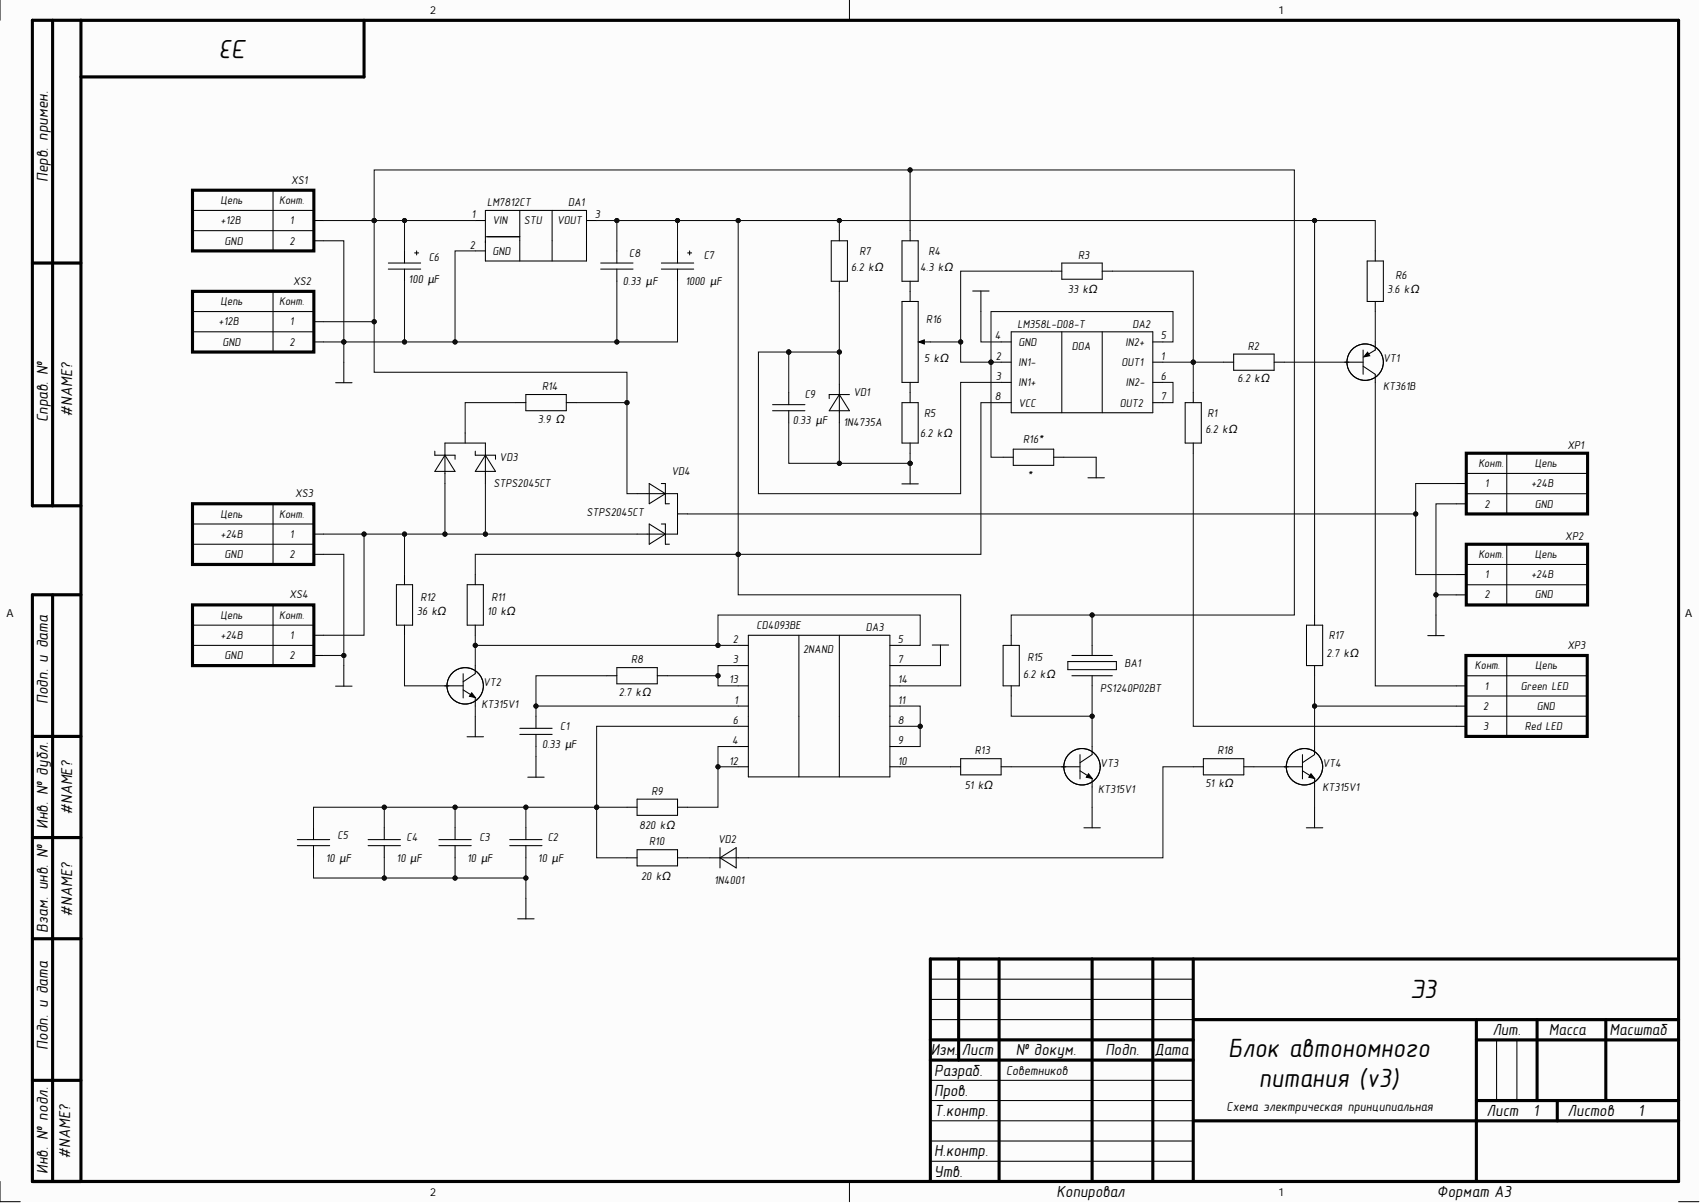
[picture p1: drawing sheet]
<svg xmlns="http://www.w3.org/2000/svg" width="420mm" height="297mm" viewBox="0 0 420 297" stroke-linecap="round" stroke-linejoin="round" font-family="sans-serif">
<g fill="#fcfcfc">
<path d="M0 0h419.5v296.7h-419.5z" fill-rule="evenodd"/>
<path d="M5 5h409.5v286.7h-409.5z" fill-rule="evenodd"/>
</g>
<path d="M0 0v5M209.8 0v5M0 291.7v5h5M209.8 291.7v5M414.5 296.7h5" fill="none" stroke="#000" stroke-width=".25"/>
<g fill="none" stroke="#000" stroke-width=".77">
<path d="M13 5v119.9M20 5v286.7M89.9 5v14h-69.9M47.5 47h30v15h-30zM8 64.9h12M47.5 71.9h30v15h-30zM362.1 111.9h29.9v15h-29.9zM20 124.9h-12v-119.9h406.5v286.7h-406.5v-144.8h12M47.5 124.4h30v15h-30zM362.1 134.4h29.9v15h-29.9zM13 146.9v144.8M47.5 149.4h30v14.9h-30z"/>
<path d="M362 161.9h30v19.9h-30zM8 181.8h12M8 206.8h12M8 231.8h12M229.7 236.8h184.8M229.7 236.8v54.9M236.7 236.8v25M246.7 236.8v54.9M269.7 236.8v54.9M284.7 236.8v54.9M294.7 236.8v54.9M229.7 256.8h65"/>
<path d="M294.7 251.8h119.8M364.6 256.8h49.9M364.6 251.8v39.9M379.6 251.8v19.9M396.5 251.8v19.9M8 266.8h12M229.7 261.8h65M294.7 276.8h119.8M364.6 271.7h49.9M384.6 271.7v5.1"/>
</g>
<g fill="none" stroke="#000" stroke-width=".26">
<path d="M47.5 57h30M47.5 52h30M67.4 47v15M77.4 54.5h2.5M77.4 59.5h2.5M47.5 76.9h30M67.4 71.9v15M77.4 79.4h2.5M47.5 81.9h30M77.4 84.4h2.5M82.9 94.5h4M84.9 89.4v5.1"/>
<path d="M222.7 119.5h4.1M224.7 114.4v5.1M359.6 119.4h2.5M362.1 116.9h29.9M372.1 111.9v15M47.5 134.4h30M47.5 129.4h30M67.4 124.4v15M77.4 131.9h2.5M77.4 136.9h2.5M359.6 124.4h2.5M362.1 121.9h29.9"/>
<path d="M362.1 139.4h29.9M372.1 134.4v15M47.5 159.4h30M47.5 154.4h30M67.4 149.4v14.9M77.4 156.9h2.5M230.2 159.3h4.1M232.2 159.3v5M359.6 141.9h2.5M359.6 146.9h2.5M362.1 144.4h29.9M77.4 161.9h2.5"/>
<path d="M82.9 169.4h4M84.9 164.3v5.1M117.4 176.8v5.1M359.6 169.4h2.5M359.6 174.3h2.5M359.6 179.3h2.5M362 171.9h30M362 166.9h30M362 176.8h30M372.1 161.9v19.9M115.3 181.9h4.1M130.3 191.9h4.1"/>
<path d="M132.4 186.8v5.1M127.8 226.9h4.1M129.9 221.8v5.1M229.7 251.8h65M229.7 246.8h65M229.7 241.8h65M369.6 256.8v14.9M374.6 256.8v14.9M229.7 276.7h65M229.7 271.7h65M229.7 266.8h65M229.7 286.7h65"/>
<path d="M229.7 281.7h65"/>
</g>
<circle cx="224.7" cy="114.4" r=".51" fill="#0e0e0e"/>
<circle cx="224.7" cy="114.4" r=".51" fill="none" stroke="#0e0e0e" stroke-width=".25"/>
<g fill="none" stroke="#000" stroke-width=".26">
<path d="M117.4 54.5h2.5M119.9 52h24.9v12.4h-24.9zM119.9 58.5h8.5M128.4 52v12.4M136.3 52v12.4M144.8 54.5h2.5M205.3 59.5h4v9.9h-4zM207.3 57v2.5M222.7 59.5h4v9.9h-4zM224.7 57v2.5M95.9 66.4h8M95.9 64.9h8"/>
<path d="M99.9 62v2.9M99.9 66.4v3M102.4 62.4h1M102.9 62v.9M117.4 62h2.5M148.3 66.4h8M148.3 64.9h8M152.3 62v2.9M152.3 66.4v3M163.3 66.4h8M163.3 64.9h8M167.3 62v2.9"/>
<path d="M167.3 66.4v3M169.8 62.4h1M170.3 62v.9M207.3 69.4v2.5M222.7 74.4h4v20h-4zM224.7 69.4v5M240.2 71.9h4.1M242.2 71.9v5M259.7 67h2.5M262.2 65h10v3.9h-10zM272.2 67h2.5M337.6 64.4h4v10h-4z"/>
<path d="M339.6 62v2.4M339.6 74.4v2.5M127.4 99.4h2.5M129.9 97.4h9.9v4h-9.9zM139.8 99.4h2.5M190.8 99.9h8M194.8 96.9v3M207.3 94.9v9.5M207.3 97.4l2.5 4h-5zM209.8 97.4h-5v1M222.7 99.4h4v10h-4zM224.7 94.4v5"/>
<path d="M226.9 84.4l1.4-.5v1zM227.2 84.4h2.5M247.2 94.4h2.5M247.2 84.4h2.5M247.2 89.4h2.5M247.2 99.4h2.5M249.7 81.9h35v20h-35zM262.2 81.9v20M272.2 81.9v20M284.7 94.4h2.5M284.7 84.4h2.5M284.7 89.4h2.5"/>
<path d="M284.7 99.4h2.5M292.7 99.4h4v10h-4zM294.7 96.9v2.5M302.2 89.4h2.4M304.6 87.4h10v4h-10zM314.6 89.4h2.5M332.1 89.4h4.5M336.6 90.4l3 2v2M336.6 86.4v6M337.7 87l.5 .8-1.4 .3zM339.6 84.4v2l-2.5 1.5M107.4 111.4v1h5v1"/>
<path d="M109.9 119.4v-10h10v10M109.9 112.4l2.5 4h-5zM114.9 106.9v2.5M117.4 111.4v1h5v1M119.9 112.4l2.5 4h-5zM160.3 119.4l4 2.5-4 2.5zM163.3 119.4h1v5h1M190.8 101.4h8M194.8 101.4v3M224.7 109.4v2.5M247.7 112.9h2.5M250.2 110.9h10v4h-10z"/>
<path d="M260.2 112.9h2.5M268.7 118h4M270.7 112.9v5.1M294.7 109.4v2.5M157.3 121.9h10v10h-10M160.3 129.4l4 2.5-4 2.5zM163.3 129.4h1v5h1M167.3 126.9h2.5M97.9 144.4h4v10h-4zM99.9 141.9v2.5M99.9 154.4v2.5M115.4 144.4h4v10h-4z"/>
<path d="M117.4 141.9v2.5M117.4 154.4v2.5M182.3 159.4h2.5M184.8 156.9h35v34.9h-35zM197.3 156.9v34.9M207.3 156.9v34.9M219.8 159.4h2.4M247.7 159.4h4v9.9h-4zM249.7 156.9v2.5M269.7 159.4v2.5M322.6 154.4h4v9.9h-4zM324.6 151.9v2.5"/>
<path d="M352.6 156.9h4M354.6 151.9v5M109.9 169.3h4.5M114.4 166.3v6M114.4 170.3l2.7 1.7M116.5 171.1l.9 1.1-1.5-.3zM117.4 164.3v2l-3 2M117.4 172.3v2M128.4 179.8h8M132.4 176.8v3M149.8 166.8h2.5M152.3 164.8h10v4h-10z"/>
<path d="M162.3 166.8h2.5M182.3 179.3h2.5M182.3 164.3h2.5M182.3 174.3h2.5M182.3 169.3h2.5M219.8 179.3h2.4M219.8 164.3h2.4M219.8 174.3h2.4M219.8 169.3h2.4M249.7 169.3v2.5M263.7 163.4h12v2h-12zM264.7 161.9h10"/>
<path d="M264.7 166.9h10M269.7 166.9v2.4M324.6 164.3v2.6M128.4 181.3h8M132.4 181.3v3M154.8 199.3h2.5M157.3 197.3h10v4h-10zM167.3 199.3h2.5M182.3 184.3h2.5M182.3 189.3h2.5M219.8 184.3h2.4M219.8 189.3h2.4"/>
<path d="M234.7 189.3h2.5M237.2 187.3h10v4h-10zM247.2 189.3h2.5M262.2 189.3h4.5M266.7 186.3v6M266.7 190.3l2.7 1.7M268.8 191.1l.9 1.1-1.4-.3zM269.7 184.3v2l-3 2M269.7 192.3v2M269.7 199.3v5.1M294.7 189.3h2.5M297.2 187.3h10v4h-10z"/>
<path d="M307.2 189.3h2.4M317.1 189.3h4.5M321.6 186.3v6M321.6 190.3l2.7 1.7M323.7 191.1l.9 1.1-1.4-.3zM324.6 184.3v2l-3 2M324.6 192.3v2M324.6 199.3v5.1M73.4 208.8h8M73.4 207.3h8M77.4 204.3v3M77.4 208.8v3"/>
<path d="M90.9 208.8h8M90.9 207.3h8M94.9 204.3v3M94.9 208.8v3M108.4 208.8h8M108.4 207.3h8M112.4 204.3v3M112.4 208.8v3M125.9 208.8h7.9M125.9 207.3h7.9M129.9 204.3v3M129.9 208.8v3"/>
<path d="M154.8 211.8h2.5M157.3 209.8h10v4h-10zM167.3 211.8h2.5M175.3 211.8h9.5M177.8 211.8l4-2.5v5zM177.8 209.3v5M267.7 204.4h4M322.6 204.4h4.1"/>
<circle cx="337.1" cy="89.4" r="4.5"/>
<circle cx="114.9" cy="169.3" r="4.5"/>
<circle cx="267.2" cy="189.3" r="4.5"/>
<circle cx="322.1" cy="189.3" r="4.5"/>
</g>
<path d="M226.9 84.4l1.4-.5v1zM337.7 87l.5 .8-1.4 .3zM116.5 171.1l.9 1.1-1.5-.3zM268.8 191.1l.9 1.1-1.4-.3zM323.7 191.1l.9 1.1-1.4-.3z" fill="#000"/>
<path d="M79.9 84.4h5" fill="none" stroke="#0e0e0e" stroke-width=".26"/>
<circle cx="84.9" cy="84.4" r=".51" fill="#0e0e0e"/>
<circle cx="84.9" cy="84.4" r=".51" fill="none" stroke="#0e0e0e" stroke-width=".25"/>
<path d="M79.9 54.5h12.5v24.9h-12.5" fill="none" stroke="#0e0e0e" stroke-width=".26"/>
<circle cx="92.4" cy="79.4" r=".51" fill="#0e0e0e"/>
<circle cx="92.4" cy="79.4" r=".51" fill="none" stroke="#0e0e0e" stroke-width=".25"/>
<circle cx="92.4" cy="54.5" r=".51" fill="#0e0e0e"/>
<circle cx="92.4" cy="54.5" r=".51" fill="none" stroke="#0e0e0e" stroke-width=".25"/>
<path d="M147.3 54.5h5v7.5" fill="none" stroke="#0e0e0e" stroke-width=".26"/>
<circle cx="152.3" cy="54.5" r=".51" fill="#0e0e0e"/>
<circle cx="152.3" cy="54.5" r=".51" fill="none" stroke="#0e0e0e" stroke-width=".25"/>
<path d="M79.9 161.9h5" fill="none" stroke="#0e0e0e" stroke-width=".26"/>
<circle cx="84.9" cy="161.9" r=".51" fill="#0e0e0e"/>
<circle cx="84.9" cy="161.9" r=".51" fill="none" stroke="#0e0e0e" stroke-width=".25"/>
<path d="M79.9 131.9h10v25h-10" fill="none" stroke="#0e0e0e" stroke-width=".26"/>
<circle cx="89.9" cy="131.9" r=".51" fill="#0e0e0e"/>
<circle cx="89.9" cy="131.9" r=".51" fill="none" stroke="#0e0e0e" stroke-width=".25"/>
<path d="M167.3 54.5h15v82.4h-64.9v5M99.9 156.9v12.4h10" fill="none" stroke="#0e0e0e" stroke-width=".26"/>
<circle cx="167.3" cy="54.5" r=".51" fill="#0e0e0e"/>
<circle cx="167.3" cy="54.5" r=".51" fill="none" stroke="#0e0e0e" stroke-width=".25"/>
<circle cx="182.3" cy="54.5" r=".51" fill="#0e0e0e"/>
<circle cx="182.3" cy="54.5" r=".51" fill="none" stroke="#0e0e0e" stroke-width=".25"/>
<circle cx="182.3" cy="136.9" r=".51" fill="#0e0e0e"/>
<circle cx="182.3" cy="136.9" r=".51" fill="none" stroke="#0e0e0e" stroke-width=".25"/>
<path d="M152.3 69.4v15" fill="none" stroke="#0e0e0e" stroke-width=".26"/>
<circle cx="152.3" cy="84.4" r=".51" fill="#0e0e0e"/>
<circle cx="152.3" cy="84.4" r=".51" fill="none" stroke="#0e0e0e" stroke-width=".25"/>
<path d="M152.3 54.5h15v7.5" fill="none" stroke="#0e0e0e" stroke-width=".26"/>
<circle cx="152.3" cy="54.5" r=".51" fill="#0e0e0e"/>
<circle cx="152.3" cy="54.5" r=".51" fill="none" stroke="#0e0e0e" stroke-width=".25"/>
<circle cx="167.3" cy="54.5" r=".51" fill="#0e0e0e"/>
<circle cx="167.3" cy="54.5" r=".51" fill="none" stroke="#0e0e0e" stroke-width=".25"/>
<path d="M177.3 159.4v-7.5h49.9v7.5h-5M117.4 174.3v2.5" fill="none" stroke="#0e0e0e" stroke-width=".26"/>
<circle cx="177.3" cy="159.4" r=".51" fill="#0e0e0e"/>
<circle cx="177.3" cy="159.4" r=".51" fill="none" stroke="#0e0e0e" stroke-width=".25"/>
<path d="M132.4 174.3h49.9" fill="none" stroke="#0e0e0e" stroke-width=".26"/>
<circle cx="132.4" cy="174.3" r=".51" fill="#0e0e0e"/>
<circle cx="132.4" cy="174.3" r=".51" fill="none" stroke="#0e0e0e" stroke-width=".25"/>
<path d="M164.8 166.9h12.5" fill="none" stroke="#0e0e0e" stroke-width=".26"/>
<circle cx="177.3" cy="166.9" r=".51" fill="#0e0e0e"/>
<circle cx="177.3" cy="166.9" r=".51" fill="none" stroke="#0e0e0e" stroke-width=".25"/>
<path d="M222.2 174.3h5v5h-5M169.8 211.8h5.5" fill="none" stroke="#0e0e0e" stroke-width=".26"/>
<circle cx="227.2" cy="179.3" r=".51" fill="#0e0e0e"/>
<circle cx="227.2" cy="179.3" r=".51" fill="none" stroke="#0e0e0e" stroke-width=".25"/>
<path d="M227.2 179.3v5h-5" fill="none" stroke="#0e0e0e" stroke-width=".26"/>
<circle cx="227.2" cy="179.3" r=".51" fill="#0e0e0e"/>
<circle cx="227.2" cy="179.3" r=".51" fill="none" stroke="#0e0e0e" stroke-width=".25"/>
<path d="M249.7 171.8v5h20M222.2 189.3h12.5M249.7 189.3h12.5" fill="none" stroke="#0e0e0e" stroke-width=".26"/>
<circle cx="269.7" cy="176.8" r=".51" fill="#0e0e0e"/>
<circle cx="269.7" cy="176.8" r=".51" fill="none" stroke="#0e0e0e" stroke-width=".25"/>
<path d="M249.7 156.9v-5h20v7.5" fill="none" stroke="#0e0e0e" stroke-width=".26"/>
<circle cx="269.7" cy="151.9" r=".51" fill="#0e0e0e"/>
<circle cx="269.7" cy="151.9" r=".51" fill="none" stroke="#0e0e0e" stroke-width=".25"/>
<path d="M182.3 54.5h25v2.5" fill="none" stroke="#0e0e0e" stroke-width=".26"/>
<circle cx="182.3" cy="54.5" r=".51" fill="#0e0e0e"/>
<circle cx="182.3" cy="54.5" r=".51" fill="none" stroke="#0e0e0e" stroke-width=".25"/>
<circle cx="207.3" cy="54.5" r=".51" fill="#0e0e0e"/>
<circle cx="207.3" cy="54.5" r=".51" fill="none" stroke="#0e0e0e" stroke-width=".25"/>
<path d="M92.4 54.5v-12.5h132.3v15" fill="none" stroke="#0e0e0e" stroke-width=".26"/>
<circle cx="92.4" cy="54.5" r=".51" fill="#0e0e0e"/>
<circle cx="92.4" cy="54.5" r=".51" fill="none" stroke="#0e0e0e" stroke-width=".25"/>
<circle cx="224.7" cy="42" r=".51" fill="#0e0e0e"/>
<circle cx="224.7" cy="42" r=".51" fill="none" stroke="#0e0e0e" stroke-width=".25"/>
<path d="M242.2 76.9v7.5h5M207.3 86.9v8" fill="none" stroke="#0e0e0e" stroke-width=".26"/>
<circle cx="207.3" cy="86.9" r=".51" fill="#0e0e0e"/>
<circle cx="207.3" cy="86.9" r=".51" fill="none" stroke="#0e0e0e" stroke-width=".25"/>
<path d="M247.2 99.4h-5v37.5h-59.9" fill="none" stroke="#0e0e0e" stroke-width=".26"/>
<circle cx="182.3" cy="136.9" r=".51" fill="#0e0e0e"/>
<circle cx="182.3" cy="136.9" r=".51" fill="none" stroke="#0e0e0e" stroke-width=".25"/>
<path d="M194.8 86.9h-7.5v35h49.9v-27.5h10" fill="none" stroke="#0e0e0e" stroke-width=".26"/>
<circle cx="194.8" cy="86.9" r=".51" fill="#0e0e0e"/>
<circle cx="194.8" cy="86.9" r=".51" fill="none" stroke="#0e0e0e" stroke-width=".25"/>
<path d="M317.1 89.4h15M339.6 94.4v75h20M79.9 136.9h5v27.4M269.7 194.3v5M294.7 189.3h-7.5v22.5h-102.4M309.6 189.3h7.5M324.6 194.3v5" fill="none" stroke="#0e0e0e" stroke-width=".26"/>
<circle cx="84.9" cy="161.9" r=".51" fill="#0e0e0e"/>
<circle cx="84.9" cy="161.9" r=".51" fill="none" stroke="#0e0e0e" stroke-width=".25"/>
<path d="M79.9 59.5h5v29.9" fill="none" stroke="#0e0e0e" stroke-width=".26"/>
<circle cx="84.9" cy="84.4" r=".51" fill="#0e0e0e"/>
<circle cx="84.9" cy="84.4" r=".51" fill="none" stroke="#0e0e0e" stroke-width=".25"/>
<path d="M167.3 69.4v15h-54.9" fill="none" stroke="#0e0e0e" stroke-width=".26"/>
<circle cx="152.3" cy="84.4" r=".51" fill="#0e0e0e"/>
<circle cx="152.3" cy="84.4" r=".51" fill="none" stroke="#0e0e0e" stroke-width=".25"/>
<circle cx="112.4" cy="84.4" r=".51" fill="#0e0e0e"/>
<circle cx="112.4" cy="84.4" r=".51" fill="none" stroke="#0e0e0e" stroke-width=".25"/>
<path d="M117.4 159.4h64.9" fill="none" stroke="#0e0e0e" stroke-width=".26"/>
<circle cx="177.3" cy="159.4" r=".51" fill="#0e0e0e"/>
<circle cx="177.3" cy="159.4" r=".51" fill="none" stroke="#0e0e0e" stroke-width=".25"/>
<circle cx="117.4" cy="159.4" r=".51" fill="#0e0e0e"/>
<circle cx="117.4" cy="159.4" r=".51" fill="none" stroke="#0e0e0e" stroke-width=".25"/>
<path d="M149.8 166.9h-17.4v9.9" fill="none" stroke="#0e0e0e" stroke-width=".26"/>
<circle cx="132.4" cy="174.3" r=".51" fill="#0e0e0e"/>
<circle cx="132.4" cy="174.3" r=".51" fill="none" stroke="#0e0e0e" stroke-width=".25"/>
<path d="M182.3 164.3h-5v5h5" fill="none" stroke="#0e0e0e" stroke-width=".26"/>
<circle cx="177.3" cy="166.9" r=".51" fill="#0e0e0e"/>
<circle cx="177.3" cy="166.9" r=".51" fill="none" stroke="#0e0e0e" stroke-width=".25"/>
<path d="M117.4 156.9v7.4" fill="none" stroke="#0e0e0e" stroke-width=".26"/>
<circle cx="117.4" cy="159.4" r=".51" fill="#0e0e0e"/>
<circle cx="117.4" cy="159.4" r=".51" fill="none" stroke="#0e0e0e" stroke-width=".25"/>
<path d="M207.3 54.5h117.3v97.4" fill="none" stroke="#0e0e0e" stroke-width=".26"/>
<circle cx="207.3" cy="54.5" r=".51" fill="#0e0e0e"/>
<circle cx="207.3" cy="54.5" r=".51" fill="none" stroke="#0e0e0e" stroke-width=".25"/>
<circle cx="324.6" cy="54.5" r=".51" fill="#0e0e0e"/>
<circle cx="324.6" cy="54.5" r=".51" fill="none" stroke="#0e0e0e" stroke-width=".25"/>
<path d="M224.7 42h94.9v109.9h-49.9" fill="none" stroke="#0e0e0e" stroke-width=".26"/>
<circle cx="269.7" cy="151.9" r=".51" fill="#0e0e0e"/>
<circle cx="269.7" cy="151.9" r=".51" fill="none" stroke="#0e0e0e" stroke-width=".25"/>
<circle cx="224.7" cy="42" r=".51" fill="#0e0e0e"/>
<circle cx="224.7" cy="42" r=".51" fill="none" stroke="#0e0e0e" stroke-width=".25"/>
<path d="M324.6 174.3h35" fill="none" stroke="#0e0e0e" stroke-width=".26"/>
<circle cx="324.6" cy="174.3" r=".51" fill="#0e0e0e"/>
<circle cx="324.6" cy="174.3" r=".51" fill="none" stroke="#0e0e0e" stroke-width=".25"/>
<path d="M324.6 54.5h15v7.5" fill="none" stroke="#0e0e0e" stroke-width=".26"/>
<circle cx="324.6" cy="54.5" r=".51" fill="#0e0e0e"/>
<circle cx="324.6" cy="54.5" r=".51" fill="none" stroke="#0e0e0e" stroke-width=".25"/>
<path d="M339.6 76.9v7.5M287.2 89.4h7.5M294.7 111.9v67.4h64.9" fill="none" stroke="#0e0e0e" stroke-width=".26"/>
<circle cx="294.7" cy="89.4" r=".51" fill="#0e0e0e"/>
<circle cx="294.7" cy="89.4" r=".51" fill="none" stroke="#0e0e0e" stroke-width=".25"/>
<path d="M274.7 67h20v22.4" fill="none" stroke="#0e0e0e" stroke-width=".26"/>
<circle cx="294.7" cy="89.4" r=".51" fill="#0e0e0e"/>
<circle cx="294.7" cy="89.4" r=".51" fill="none" stroke="#0e0e0e" stroke-width=".25"/>
<path d="M302.2 89.4h-7.5v7.5" fill="none" stroke="#0e0e0e" stroke-width=".26"/>
<circle cx="294.7" cy="89.4" r=".51" fill="#0e0e0e"/>
<circle cx="294.7" cy="89.4" r=".51" fill="none" stroke="#0e0e0e" stroke-width=".25"/>
<path d="M359.6 124.4h-5v22.5h5" fill="none" stroke="#0e0e0e" stroke-width=".26"/>
<circle cx="354.6" cy="146.9" r=".51" fill="#0e0e0e"/>
<circle cx="354.6" cy="146.9" r=".51" fill="none" stroke="#0e0e0e" stroke-width=".25"/>
<path d="M354.6 146.9v5" fill="none" stroke="#0e0e0e" stroke-width=".26"/>
<circle cx="354.6" cy="146.9" r=".51" fill="#0e0e0e"/>
<circle cx="354.6" cy="146.9" r=".51" fill="none" stroke="#0e0e0e" stroke-width=".25"/>
<path d="M169.8 126.9h179.8" fill="none" stroke="#0e0e0e" stroke-width=".26"/>
<circle cx="349.6" cy="126.9" r=".51" fill="#0e0e0e"/>
<circle cx="349.6" cy="126.9" r=".51" fill="none" stroke="#0e0e0e" stroke-width=".25"/>
<path d="M142.3 99.4h12.5v22.5h2.5" fill="none" stroke="#0e0e0e" stroke-width=".26"/>
<circle cx="154.8" cy="99.4" r=".51" fill="#0e0e0e"/>
<circle cx="154.8" cy="99.4" r=".51" fill="none" stroke="#0e0e0e" stroke-width=".25"/>
<path d="M359.6 119.4h-10v22.5h10" fill="none" stroke="#0e0e0e" stroke-width=".26"/>
<circle cx="349.6" cy="126.9" r=".51" fill="#0e0e0e"/>
<circle cx="349.6" cy="126.9" r=".51" fill="none" stroke="#0e0e0e" stroke-width=".25"/>
<path d="M109.9 119.4v12.5" fill="none" stroke="#0e0e0e" stroke-width=".26"/>
<circle cx="109.9" cy="131.9" r=".51" fill="#0e0e0e"/>
<circle cx="109.9" cy="131.9" r=".51" fill="none" stroke="#0e0e0e" stroke-width=".25"/>
<path d="M119.9 119.4v12.5" fill="none" stroke="#0e0e0e" stroke-width=".26"/>
<circle cx="119.9" cy="131.9" r=".51" fill="#0e0e0e"/>
<circle cx="119.9" cy="131.9" r=".51" fill="none" stroke="#0e0e0e" stroke-width=".25"/>
<path d="M229.7 84.4h7.5" fill="none" stroke="#0e0e0e" stroke-width=".26"/>
<circle cx="237.2" cy="84.4" r=".51" fill="#0e0e0e"/>
<circle cx="237.2" cy="84.4" r=".51" fill="none" stroke="#0e0e0e" stroke-width=".25"/>
<path d="M207.3 71.9v15h-12.5" fill="none" stroke="#0e0e0e" stroke-width=".26"/>
<circle cx="207.3" cy="86.9" r=".51" fill="#0e0e0e"/>
<circle cx="207.3" cy="86.9" r=".51" fill="none" stroke="#0e0e0e" stroke-width=".25"/>
<circle cx="194.8" cy="86.9" r=".51" fill="#0e0e0e"/>
<circle cx="194.8" cy="86.9" r=".51" fill="none" stroke="#0e0e0e" stroke-width=".25"/>
<path d="M194.8 86.9v10" fill="none" stroke="#0e0e0e" stroke-width=".26"/>
<circle cx="194.8" cy="86.9" r=".51" fill="#0e0e0e"/>
<circle cx="194.8" cy="86.9" r=".51" fill="none" stroke="#0e0e0e" stroke-width=".25"/>
<path d="M92.4 79.4v12.5h62.4v7.5" fill="none" stroke="#0e0e0e" stroke-width=".26"/>
<circle cx="154.8" cy="99.4" r=".51" fill="#0e0e0e"/>
<circle cx="154.8" cy="99.4" r=".51" fill="none" stroke="#0e0e0e" stroke-width=".25"/>
<circle cx="92.4" cy="79.4" r=".51" fill="#0e0e0e"/>
<circle cx="92.4" cy="79.4" r=".51" fill="none" stroke="#0e0e0e" stroke-width=".25"/>
<path d="M127.4 99.4h-12.5v7.5M112.4 211.8v5" fill="none" stroke="#0e0e0e" stroke-width=".26"/>
<circle cx="112.4" cy="216.8" r=".51" fill="#0e0e0e"/>
<circle cx="112.4" cy="216.8" r=".51" fill="none" stroke="#0e0e0e" stroke-width=".25"/>
<path d="M94.9 211.8v5" fill="none" stroke="#0e0e0e" stroke-width=".26"/>
<circle cx="94.9" cy="216.8" r=".51" fill="#0e0e0e"/>
<circle cx="94.9" cy="216.8" r=".51" fill="none" stroke="#0e0e0e" stroke-width=".25"/>
<path d="M129.9 216.8v5" fill="none" stroke="#0e0e0e" stroke-width=".26"/>
<circle cx="129.9" cy="216.8" r=".51" fill="#0e0e0e"/>
<circle cx="129.9" cy="216.8" r=".51" fill="none" stroke="#0e0e0e" stroke-width=".25"/>
<path d="M224.7 111.9v2.5M132.4 184.3v2.5" fill="none" stroke="#0e0e0e" stroke-width=".26"/>
<circle cx="224.7" cy="114.4" r=".51" fill="#0e0e0e"/>
<circle cx="224.7" cy="114.4" r=".51" fill="none" stroke="#0e0e0e" stroke-width=".25"/>
<path d="M194.8 104.4v10h12.5" fill="none" stroke="#0e0e0e" stroke-width=".26"/>
<circle cx="207.3" cy="114.4" r=".51" fill="#0e0e0e"/>
<circle cx="207.3" cy="114.4" r=".51" fill="none" stroke="#0e0e0e" stroke-width=".25"/>
<path d="M207.3 104.4v10h17.4" fill="none" stroke="#0e0e0e" stroke-width=".26"/>
<circle cx="224.7" cy="114.4" r=".51" fill="#0e0e0e"/>
<circle cx="224.7" cy="114.4" r=".51" fill="none" stroke="#0e0e0e" stroke-width=".25"/>
<circle cx="207.3" cy="114.4" r=".51" fill="#0e0e0e"/>
<circle cx="207.3" cy="114.4" r=".51" fill="none" stroke="#0e0e0e" stroke-width=".25"/>
<path d="M177.3 189.3h5" fill="none" stroke="#0e0e0e" stroke-width=".26"/>
<circle cx="177.3" cy="189.3" r=".51" fill="#0e0e0e"/>
<circle cx="177.3" cy="189.3" r=".51" fill="none" stroke="#0e0e0e" stroke-width=".25"/>
<path d="M182.3 179.3h-35v20h7.5" fill="none" stroke="#0e0e0e" stroke-width=".26"/>
<circle cx="147.3" cy="199.3" r=".51" fill="#0e0e0e"/>
<circle cx="147.3" cy="199.3" r=".51" fill="none" stroke="#0e0e0e" stroke-width=".25"/>
<path d="M182.3 184.3h-5v15h-7.5" fill="none" stroke="#0e0e0e" stroke-width=".26"/>
<circle cx="177.3" cy="189.3" r=".51" fill="#0e0e0e"/>
<circle cx="177.3" cy="189.3" r=".51" fill="none" stroke="#0e0e0e" stroke-width=".25"/>
<path d="M94.9 199.3v5" fill="none" stroke="#0e0e0e" stroke-width=".26"/>
<circle cx="94.9" cy="199.3" r=".51" fill="#0e0e0e"/>
<circle cx="94.9" cy="199.3" r=".51" fill="none" stroke="#0e0e0e" stroke-width=".25"/>
<path d="M112.4 199.3v5" fill="none" stroke="#0e0e0e" stroke-width=".26"/>
<circle cx="112.4" cy="199.3" r=".51" fill="#0e0e0e"/>
<circle cx="112.4" cy="199.3" r=".51" fill="none" stroke="#0e0e0e" stroke-width=".25"/>
<path d="M129.9 199.3v5" fill="none" stroke="#0e0e0e" stroke-width=".26"/>
<circle cx="129.9" cy="199.3" r=".51" fill="#0e0e0e"/>
<circle cx="129.9" cy="199.3" r=".51" fill="none" stroke="#0e0e0e" stroke-width=".25"/>
<path d="M147.3 199.3v12.5h7.5" fill="none" stroke="#0e0e0e" stroke-width=".26"/>
<circle cx="147.3" cy="199.3" r=".51" fill="#0e0e0e"/>
<circle cx="147.3" cy="199.3" r=".51" fill="none" stroke="#0e0e0e" stroke-width=".25"/>
<path d="M117.4 62h-5v22.4h-27.5" fill="none" stroke="#0e0e0e" stroke-width=".26"/>
<circle cx="84.9" cy="84.4" r=".51" fill="#0e0e0e"/>
<circle cx="84.9" cy="84.4" r=".51" fill="none" stroke="#0e0e0e" stroke-width=".25"/>
<circle cx="99.9" cy="84.4" r=".51" fill="#0e0e0e"/>
<circle cx="99.9" cy="84.4" r=".51" fill="none" stroke="#0e0e0e" stroke-width=".25"/>
<circle cx="112.4" cy="84.4" r=".51" fill="#0e0e0e"/>
<circle cx="112.4" cy="84.4" r=".51" fill="none" stroke="#0e0e0e" stroke-width=".25"/>
<path d="M92.4 54.5h25" fill="none" stroke="#0e0e0e" stroke-width=".26"/>
<circle cx="92.4" cy="54.5" r=".51" fill="#0e0e0e"/>
<circle cx="92.4" cy="54.5" r=".51" fill="none" stroke="#0e0e0e" stroke-width=".25"/>
<circle cx="99.9" cy="54.5" r=".51" fill="#0e0e0e"/>
<circle cx="99.9" cy="54.5" r=".51" fill="none" stroke="#0e0e0e" stroke-width=".25"/>
<path d="M99.9 69.4v15" fill="none" stroke="#0e0e0e" stroke-width=".26"/>
<circle cx="99.9" cy="84.4" r=".51" fill="#0e0e0e"/>
<circle cx="99.9" cy="84.4" r=".51" fill="none" stroke="#0e0e0e" stroke-width=".25"/>
<path d="M99.9 54.5v7.5" fill="none" stroke="#0e0e0e" stroke-width=".26"/>
<circle cx="99.9" cy="54.5" r=".51" fill="#0e0e0e"/>
<circle cx="99.9" cy="54.5" r=".51" fill="none" stroke="#0e0e0e" stroke-width=".25"/>
<path d="M77.4 211.8v5h52.5v-5" fill="none" stroke="#0e0e0e" stroke-width=".26"/>
<circle cx="94.9" cy="216.8" r=".51" fill="#0e0e0e"/>
<circle cx="94.9" cy="216.8" r=".51" fill="none" stroke="#0e0e0e" stroke-width=".25"/>
<circle cx="112.4" cy="216.8" r=".51" fill="#0e0e0e"/>
<circle cx="112.4" cy="216.8" r=".51" fill="none" stroke="#0e0e0e" stroke-width=".25"/>
<circle cx="129.9" cy="216.8" r=".51" fill="#0e0e0e"/>
<circle cx="129.9" cy="216.8" r=".51" fill="none" stroke="#0e0e0e" stroke-width=".25"/>
<path d="M99.9 131.9v10" fill="none" stroke="#0e0e0e" stroke-width=".26"/>
<circle cx="99.9" cy="131.9" r=".51" fill="#0e0e0e"/>
<circle cx="99.9" cy="131.9" r=".51" fill="none" stroke="#0e0e0e" stroke-width=".25"/>
<path d="M89.9 131.9h67.4" fill="none" stroke="#0e0e0e" stroke-width=".26"/>
<circle cx="89.9" cy="131.9" r=".51" fill="#0e0e0e"/>
<circle cx="89.9" cy="131.9" r=".51" fill="none" stroke="#0e0e0e" stroke-width=".25"/>
<circle cx="99.9" cy="131.9" r=".51" fill="#0e0e0e"/>
<circle cx="99.9" cy="131.9" r=".51" fill="none" stroke="#0e0e0e" stroke-width=".25"/>
<circle cx="109.9" cy="131.9" r=".51" fill="#0e0e0e"/>
<circle cx="109.9" cy="131.9" r=".51" fill="none" stroke="#0e0e0e" stroke-width=".25"/>
<circle cx="119.9" cy="131.9" r=".51" fill="#0e0e0e"/>
<circle cx="119.9" cy="131.9" r=".51" fill="none" stroke="#0e0e0e" stroke-width=".25"/>
<path d="M269.7 169.3v15" fill="none" stroke="#0e0e0e" stroke-width=".26"/>
<circle cx="269.7" cy="176.8" r=".51" fill="#0e0e0e"/>
<circle cx="269.7" cy="176.8" r=".51" fill="none" stroke="#0e0e0e" stroke-width=".25"/>
<path d="M324.6 166.9v17.4" fill="none" stroke="#0e0e0e" stroke-width=".26"/>
<circle cx="324.6" cy="174.3" r=".51" fill="#0e0e0e"/>
<circle cx="324.6" cy="174.3" r=".51" fill="none" stroke="#0e0e0e" stroke-width=".25"/>
<path d="M147.3 199.3h-69.9v5" fill="none" stroke="#0e0e0e" stroke-width=".26"/>
<circle cx="147.3" cy="199.3" r=".51" fill="#0e0e0e"/>
<circle cx="147.3" cy="199.3" r=".51" fill="none" stroke="#0e0e0e" stroke-width=".25"/>
<circle cx="129.9" cy="199.3" r=".51" fill="#0e0e0e"/>
<circle cx="129.9" cy="199.3" r=".51" fill="none" stroke="#0e0e0e" stroke-width=".25"/>
<circle cx="112.4" cy="199.3" r=".51" fill="#0e0e0e"/>
<circle cx="112.4" cy="199.3" r=".51" fill="none" stroke="#0e0e0e" stroke-width=".25"/>
<circle cx="94.9" cy="199.3" r=".51" fill="#0e0e0e"/>
<circle cx="94.9" cy="199.3" r=".51" fill="none" stroke="#0e0e0e" stroke-width=".25"/>
<path d="M182.3 136.9v10h54.9v22.4h-15M222.2 164.3h10" fill="none" stroke="#0e0e0e" stroke-width=".26"/>
<circle cx="182.3" cy="136.9" r=".51" fill="#0e0e0e"/>
<circle cx="182.3" cy="136.9" r=".51" fill="none" stroke="#0e0e0e" stroke-width=".25"/>
<path d="M259.7 67h-22.5v22.4h10" fill="none" stroke="#0e0e0e" stroke-width=".26"/>
<circle cx="244.7" cy="89.4" r=".51" fill="#0e0e0e"/>
<circle cx="244.7" cy="89.4" r=".51" fill="none" stroke="#0e0e0e" stroke-width=".25"/>
<circle cx="237.2" cy="84.4" r=".51" fill="#0e0e0e"/>
<circle cx="237.2" cy="84.4" r=".51" fill="none" stroke="#0e0e0e" stroke-width=".25"/>
<path d="M287.2 94.4h2.5v5h-2.5M287.2 84.4h2.5v-7.5h-45v12.5" fill="none" stroke="#0e0e0e" stroke-width=".26"/>
<circle cx="244.7" cy="89.4" r=".51" fill="#0e0e0e"/>
<circle cx="244.7" cy="89.4" r=".51" fill="none" stroke="#0e0e0e" stroke-width=".25"/>
<path d="M244.7 89.4v23.5h3" fill="none" stroke="#0e0e0e" stroke-width=".26"/>
<circle cx="244.7" cy="89.4" r=".51" fill="#0e0e0e"/>
<circle cx="244.7" cy="89.4" r=".51" fill="none" stroke="#0e0e0e" stroke-width=".25"/>
<path d="M262.7 112.9h8" fill="none" stroke="#0e0e0e" stroke-width=".26"/>
<g font-size="6.6">
<text x="61.2" y="9.8" transform="rotate(-180 61.2 9.8)">Э3</text>
<text x="348.2" y="246.5">Э3</text>
<text x="303.3" y="261">Блок автономного</text>
<text x="310.9" y="268.5">питания (v3)</text>
</g>
<g font-size="4">
<text x="368.5" y="255.6">Лит.</text>
<text x="382.5" y="255.6">Масса</text>
<text x="397.5" y="255.6">Масштаб</text>
<text x="229.8" y="260.6">Изм.</text>
<text x="237.5" y="260.6">Лист</text>
<text x="250.8" y="260.6">№ докум.</text>
<text x="273" y="260.6">Подп.</text>
<text x="285.1" y="260.6">Дата</text>
<text x="230.7" y="265.6">Разраб.</text>
<text x="230.7" y="270.6">Пров.</text>
<text x="230.7" y="275.6">Т.контр.</text>
<text x="367.1" y="275.6">Лист</text>
<text x="378.6" y="275.6">1</text>
<text x="387.1" y="275.6">Листов</text>
<text x="404.6" y="275.6">1</text>
<text x="230.7" y="285.6">Н.контр.</text>
<text x="230.7" y="290.5">Утв.</text>
<text x="260.9" y="295.5">Копировал</text>
<text x="354.8" y="295.5">Формат А3</text>
</g>
<g font-size="3.9">
<text x="11.8" y="45" transform="rotate(-90 11.8 45)">Перв. примен.</text>
<text x="11.8" y="104.3" transform="rotate(-90 11.8 104.3)">Справ. №</text>
<text x="17.8" y="102.9" transform="rotate(-90 17.8 102.9)">#NAME?</text>
<text x="11.8" y="173.8" transform="rotate(-90 11.8 173.8)">Подп. и дата</text>
<text x="17.8" y="201.3" transform="rotate(-90 17.8 201.3)">#NAME?</text>
<text x="11.8" y="204.8" transform="rotate(-90 11.8 204.8)">Инв. № дубл.</text>
<text x="17.8" y="226.3" transform="rotate(-90 17.8 226.3)">#NAME?</text>
<text x="11.8" y="230.3" transform="rotate(-90 11.8 230.3)">Взам. инв. №</text>
<text x="11.8" y="259.2" transform="rotate(-90 11.8 259.2)">Подп. и дата</text>
<text x="17.3" y="286.2" transform="rotate(-90 17.3 286.2)">#NAME?</text>
<text x="11.8" y="289.9" transform="rotate(-90 11.8 289.9)">Инв. № подл.</text>
</g>
<g font-size="3.3">
<text x="248.5" y="265.3">Советников</text>
<text x="302.9" y="274.4">Схема электрическая принципиальная</text>
</g>
<g font-size="2.8">
<text x="71.9" y="45.4">XS1</text>
<text x="54.5" y="50.4">Цепь</text>
<text x="68.9" y="50.4">Конт.</text>
<text x="116.4" y="53.9">1</text>
<text x="120.3" y="50.9">LM7812CT</text>
<text x="140.3" y="50.9">DA1</text>
<text x="146.9" y="53.9">3</text>
<text x="54.5" y="55.4">+12В</text>
<text x="71.5" y="55.4">1</text>
<text x="121.6" y="55.4">VIN</text>
<text x="129.4" y="55.4">STU</text>
<text x="137.6" y="55.4">VOUT</text>
<text x="55.5" y="60.4">GND</text>
<text x="71.5" y="60.4">2</text>
<text x="105.9" y="64.4">C6</text>
<text x="116" y="61.4">2</text>
<text x="121.6" y="62.9">GND</text>
<text x="155.3" y="63.4">C8</text>
<text x="173.8" y="63.9">C7</text>
<text x="212.3" y="62.8">R7</text>
<text x="229.3" y="62.8">R4</text>
<text x="266.2" y="63.9">R3</text>
<text x="72.4" y="70.4">XS2</text>
<text x="100.9" y="69.9">100 µF</text>
<text x="153.8" y="70.4">0.33 µF</text>
<text x="169.3" y="70.4">1000 µF</text>
<text x="210.2" y="66.9">6.2 kΩ</text>
<text x="227.2" y="66.9">4.3 kΩ</text>
<text x="344.6" y="68.9">R6</text>
<text x="54.5" y="75.4">Цепь</text>
<text x="68.9" y="75.4">Конт.</text>
<text x="263.7" y="72.4">33 kΩ</text>
<text x="342.6" y="72.4">3.6 kΩ</text>
<text x="54" y="80.4">+12В</text>
<text x="71.5" y="80.4">1</text>
<text x="228.8" y="79.9">R16</text>
<text x="245.7" y="83.8">4</text>
<text x="251.2" y="80.9">LM358L-D08-T</text>
<text x="279.7" y="80.9">DA2</text>
<text x="286.7" y="83.8">5</text>
<text x="55" y="85.3">GND</text>
<text x="71.5" y="85.3">2</text>
<text x="228.2" y="89.3">5 kΩ</text>
<text x="245.9" y="88.8">2</text>
<text x="251.5" y="85.3">GND</text>
<text x="264.7" y="86.4">DOA</text>
<text x="278" y="85.3">IN2+</text>
<text x="286.7" y="88.8">1</text>
<text x="308.2" y="86.4">R2</text>
<text x="341.6" y="89.4">VT1</text>
<text x="245.9" y="93.9">3</text>
<text x="251.5" y="90.3">IN1-</text>
<text x="251.5" y="95.4">IN1+</text>
<text x="277" y="90.3">OUT1</text>
<text x="278.1" y="95.4">IN2-</text>
<text x="286.7" y="93.9">6</text>
<text x="305.6" y="94.3">6.2 kΩ</text>
<text x="133.9" y="96.3">R14</text>
<text x="198.7" y="98.4">C9</text>
<text x="210.7" y="97.9">VD1</text>
<text x="245.7" y="98.9">8</text>
<text x="251.5" y="100.4">VCC</text>
<text x="276.5" y="100.4">OUT2</text>
<text x="286.7" y="98.9">7</text>
<text x="341.6" y="96.3">KT361B</text>
<text x="132.9" y="104.4">3.9 Ω</text>
<text x="195.8" y="104.8">0.33 µF</text>
<text x="208.3" y="105.3">1N4735A</text>
<text x="227.2" y="107.8">6.2 kΩ</text>
<text x="228.2" y="102.9">R5</text>
<text x="297.7" y="106.8">6.2 kΩ</text>
<text x="298.2" y="102.9">R1</text>
<text x="123.4" y="113.9">VD3</text>
<text x="252.7" y="109.4">R16*</text>
<text x="387.1" y="110.8">XP1</text>
<text x="165.8" y="117.3">VD4</text>
<text x="253.7" y="118.3">*</text>
<text x="365.1" y="115.3">Конт.</text>
<text x="379" y="115.3">Цепь</text>
<text x="72.9" y="122.8">XS3</text>
<text x="121.9" y="120.4">STPS2045CT</text>
<text x="366.6" y="125.4">2</text>
<text x="366.7" y="120.4">1</text>
<text x="378.1" y="120.4">+24В</text>
<text x="379" y="125.4">GND</text>
<text x="54.5" y="127.8">Цепь</text>
<text x="68.9" y="127.8">Конт.</text>
<text x="144.9" y="127.3">STPS2045CT</text>
<text x="54.5" y="132.8">+24В</text>
<text x="55.5" y="137.8">GND</text>
<text x="71.5" y="137.8">2</text>
<text x="71.5" y="132.8">1</text>
<text x="365.1" y="137.8">Конт.</text>
<text x="379" y="137.8">Цепь</text>
<text x="386.5" y="133.3">XP2</text>
<text x="366.7" y="142.8">1</text>
<text x="378.1" y="142.8">+24В</text>
<text x="71.5" y="147.8">XS4</text>
<text x="103.8" y="148.3">R12</text>
<text x="121.4" y="148.3">R11</text>
<text x="366.6" y="147.8">2</text>
<text x="379" y="147.8">GND</text>
<text x="54.5" y="152.8">Цепь</text>
<text x="68.9" y="152.8">Конт.</text>
<text x="102.9" y="151.8">36 kΩ</text>
<text x="120.3" y="151.8">10 kΩ</text>
<text x="186.8" y="155.3">CD4093BE</text>
<text x="213.8" y="155.8">DA3</text>
<text x="54.5" y="157.7">+24В</text>
<text x="71.5" y="157.7">1</text>
<text x="181" y="158.8">2</text>
<text x="198.3" y="161.3">2NAND</text>
<text x="221.7" y="158.8">5</text>
<text x="328.1" y="157.7">R17</text>
<text x="387.1" y="160.3">XP3</text>
<text x="55.5" y="162.8">GND</text>
<text x="71.5" y="162.8">2</text>
<text x="155.9" y="163.8">R8</text>
<text x="181" y="163.8">3</text>
<text x="221.7" y="163.8">7</text>
<text x="252.7" y="167.3">6.2 kΩ</text>
<text x="253.7" y="163.2">R15</text>
<text x="277.7" y="164.8">BA1</text>
<text x="327.6" y="162.3">2.7 kΩ</text>
<text x="364.2" y="165.3">Конт.</text>
<text x="379.1" y="165.3">Цепь</text>
<text x="119.3" y="169.3">VT2</text>
<text x="152.8" y="171.8">2.7 kΩ</text>
<text x="180" y="168.7">13</text>
<text x="181.3" y="173.7">1</text>
<text x="221.7" y="173.7">11</text>
<text x="221.7" y="168.7">14</text>
<text x="271.7" y="170.8">PS1240P02BT</text>
<text x="366.6" y="170.3">1</text>
<text x="375.6" y="170.3">Green LED</text>
<text x="118.9" y="174.8">KT315V1</text>
<text x="181" y="178.8">6</text>
<text x="221.7" y="178.8">8</text>
<text x="366.3" y="175.3">2</text>
<text x="379.5" y="175.3">GND</text>
<text x="133.9" y="184.7">0.33 µF</text>
<text x="138.3" y="180.2">C1</text>
<text x="180.8" y="183.8">4</text>
<text x="221.7" y="183.8">9</text>
<text x="366.3" y="180.2">3</text>
<text x="376.6" y="180.2">Red LED</text>
<text x="180" y="188.8">12</text>
<text x="221.7" y="188.8">10</text>
<text x="240.8" y="186.3">R13</text>
<text x="271.7" y="189.3">VT3</text>
<text x="300.6" y="186.3">R18</text>
<text x="326.6" y="189.3">VT4</text>
<text x="160.8" y="196.2">R9</text>
<text x="238.2" y="194.7">51 kΩ</text>
<text x="271.2" y="195.7">KT315V1</text>
<text x="297.7" y="194.3">51 kΩ</text>
<text x="326.6" y="195.2">KT315V1</text>
<text x="83.4" y="207.2">C5</text>
<text x="100.4" y="207.7">C4</text>
<text x="118.4" y="207.7">C3</text>
<text x="135.3" y="207.7">C2</text>
<text x="157.8" y="204.8">820 kΩ</text>
<text x="160.3" y="208.8">R10</text>
<text x="177.3" y="208.2">VD2</text>
<text x="80.4" y="212.7">10 µF</text>
<text x="97.9" y="212.7">10 µF</text>
<text x="115.3" y="212.7">10 µF</text>
<text x="132.9" y="212.7">10 µF</text>
<text x="158.3" y="217.2">20 kΩ</text>
<text x="176.3" y="218.2">1N4001</text>
</g>
<g font-size="2.7">
<text x="106.2" y="3.5">2</text>
<text x="315.7" y="3.5">1</text>
<text x="1.6" y="152.3">A</text>
<text x="416.1" y="152.3">A</text>
<text x="106.2" y="295.2">2</text>
<text x="315.7" y="295.2">1</text>
</g>
</svg>
